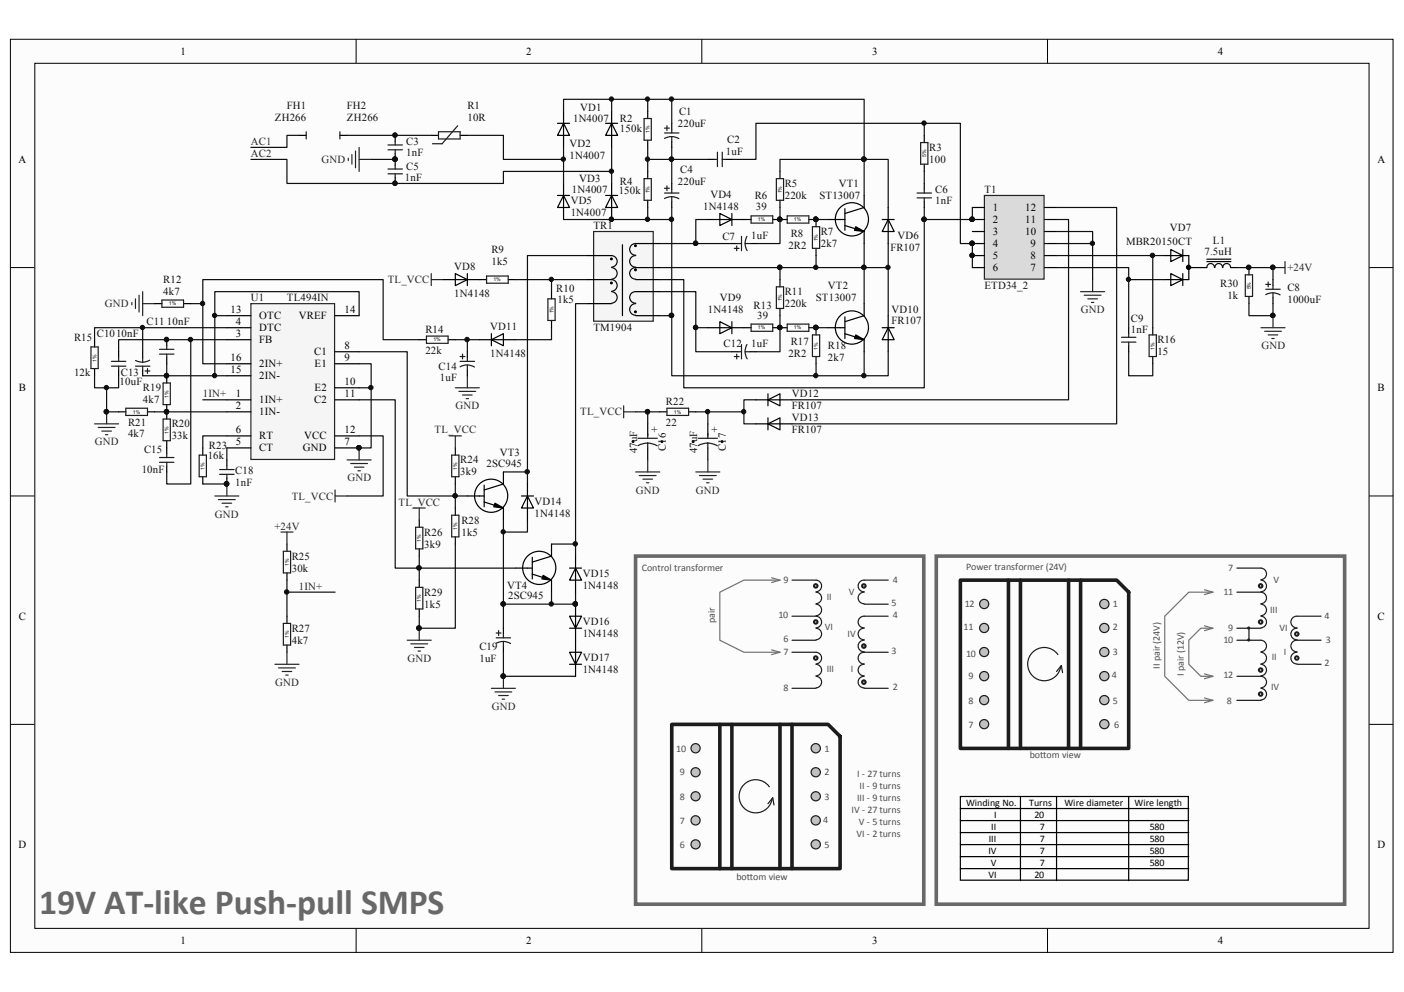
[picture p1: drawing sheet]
<svg xmlns="http://www.w3.org/2000/svg" width="297mm" height="210mm" viewBox="0 0 297 210" stroke-linecap="round" stroke-linejoin="round" font-family="sans-serif">
<path d="M2.3 8.4h292.4v193.1h-292.4z" fill="#fcfcfc"/>
<path d="M2.2 8.3h292.5v193.2h-292.5z" fill="none" stroke="#000" stroke-width=".21"/>
<path d="M7.5 13.5h282.1v182.9h-282.1z" fill="#fcfcfc"/>
<g fill="none" stroke="#000" stroke-width=".21">
<path d="M7.4 13.4h282.2v183h-282.2zM75.3 8.3v5.1M148.5 8.3v5.1M221.6 8.3v5.1M2.2 56.6h5.1M289.7 56.6h5.1M2.2 104.9h5.1M289.7 104.9h5.1M2.2 153.3h5.1M289.7 153.3h5.1M75.3 196.5v5.1M148.5 196.5v5.1"/>
<path d="M221.6 196.5v5.1"/>
</g>
<g fill="none" stroke="#000" stroke-width=".25">
<path d="M165 36.3v1.5M101.4 59.2h1.5M107.5 59.2h1.6M157.4 46.4h1.5M163.5 46.4h3M165 42.4v1.5M165 59.2v1.5M171.1 46.4h1.6v1.6M172.7 52.5v1.6M175.2 46.4h3.6M178.8 47.7l4 1.3v2.5M178.8 44.2v4.5"/>
<path d="M182.8 41.4v2.5l-4 1.3M157.4 69.3h1.5M163.5 69.3h3M165 65.3v1.5M171.1 69.3h1.6v1.6M172.7 75.4v1.6M175.2 69.3h3.6M178.8 70.6l4 1.3v2.5M178.8 67v4.6M182.8 64.2v2.6l-4 1.3M106.5 99.9v2.5l-4.1 1.3M139.6 87.1h1.5"/>
<path d="M145.7 87.1h1.5M149.8 89.7v2.5M149.8 94.8v2.5M98.9 104.9h3.5M102.4 106.2l4.1 1.3v2.5M102.4 102.7v4.5M112.6 117.9v4.6M116.7 115.1v2.6l-4.1 1.2M109.1 120.2h3.5M112.6 121.5l4.1 1.3v2.5"/>
<circle cx="180.2" cy="46.4" r="3.5"/>
<circle cx="180.2" cy="69.3" r="3.5"/>
<circle cx="103.9" cy="104.9" r="3.5"/>
<circle cx="114.1" cy="120.2" r="3.5"/>
</g>
<path d="M181 48l1.8 1-2-.3zM181 70.9l1.8 1-2-.3zM104.7 106.5l1.8 1-2-.3zM114.9 121.7l1.8 1.1-2.1-.3z" fill="#000" stroke="#000" stroke-width=".25"/>
<g fill="#0e0e0e" stroke="#0e0e0e" stroke-width=".21">
<circle cx="172.6" cy="69.3" r=".46"/>
<circle cx="172.6" cy="46.4" r=".47"/>
<circle cx="182.8" cy="79.5" r=".47"/>
<circle cx="165" cy="46.4" r=".46"/>
<circle cx="165" cy="69.3" r=".46"/>
<circle cx="182.8" cy="33.7" r=".46"/>
<circle cx="172.6" cy="56.6" r=".46"/>
<circle cx="187.9" cy="56.6" r=".46"/>
<circle cx="182.8" cy="56.6" r=".46"/>
<circle cx="172.6" cy="79.5" r=".47"/>
<circle cx="147.2" cy="69.3" r=".46"/>
<circle cx="165" cy="56.6" r=".46"/>
<circle cx="147.2" cy="51.5" r=".46"/>
<circle cx="116.6" cy="127.8" r=".46"/>
<circle cx="121.7" cy="115.1" r=".47"/>
<circle cx="106.5" cy="112.5" r=".46"/>
<circle cx="106.5" cy="127.8" r=".46"/>
<circle cx="106.4" cy="143.1" r=".46"/>
<circle cx="111.5" cy="99.8" r=".47"/>
<circle cx="152.8" cy="93.4" r=".2"/>
<circle cx="146.7" cy="93.5" r=".2"/>
<circle cx="22.5" cy="87.1" r=".46"/>
<circle cx="98.8" cy="71.8" r=".47"/>
</g>
<g fill="none" stroke="#1c1c1c" stroke-width=".25">
<path d="M164.3 37.8h1.5v4.6h-1.5zM102.9 58.4h4.6v1.5h-4.6zM158.9 45.7h4.6v1.5h-4.6zM166.5 45.7h4.6v1.5h-4.6zM171.9 48h1.5v4.5h-1.5zM158.9 68.6h4.6v1.5h-4.6zM164.3 60.7h1.5v4.6h-1.5zM166.5 68.6h4.6v1.5h-4.6zM171.9 70.9h1.5v4.5h-1.5zM141.1 86.4h4.6v1.5h-4.6zM147.7 92.7h4.1M149.8 91.7v1"/>
<path d="M149.8 93.8v1M149.8 93.8l1.2 .2 .8 .3M149.8 93.8h-.9l-1.2 .5"/>
</g>
<g fill="none" stroke="#0e0e0e" stroke-width=".25">
<path d="M165 36.3v-2.6h17.8v7.7M109.1 59.2h15.2M124.3 54.1h-12.7v48.3M139.6 56.6h25.4M139.6 51.5h7.6M165 43.9v7.6h-5.1M172.7 46.4h2.5M172.7 54.1v2.5M182.8 51.5v12.7M182.8 56.6h5.1M187.9 51.5v15.3M96.3 71.9h5.1"/>
<path d="M98.9 71.9v2.5M116.7 69.3v2.6h-7.6M139.6 61.7h7.6v7.6M165 66.8v7.6h-5.1M172.7 69.3h2.5M172.7 77v2.5M182.8 74.4v5.1M76 84.6h7.6v35.6h25.5M106.5 99.9h5.1M111.6 110v2.6h-5.1M116.7 115.1h5.1M106.5 127.8v5.1"/>
<path d="M116.7 125.3v2.5"/>
</g>
<g fill="none" stroke="#262626" stroke-width=".25">
<path d="M91.2 57.9v2.5M91.2 59.2h2.6M98.9 79.5v2.6M20 89.7h5.1M20.8 90.4h3.5M21.5 91.2h2.1M22.3 92h.5M22.6 87.1v2.6M96.3 82.1h5.1M97.1 82.8h3.6M97.9 83.6h2M98.6 84.3h.5"/>
<path d="M131.9 85.9v2.5M131.9 87.1h2.6M70.9 103.7v2.5M70.9 104.9h2.5M60.7 138v2.6M58.2 140.6h5.1M58.9 141.3h3.6M59.7 142.1h2M60.5 142.8h.5M104 145.6h5.1M104.7 146.4h3.6M105.5 147.2h2"/>
<path d="M106.3 147.9h.5M106.5 143.1v2.5"/>
</g>
<path d="M125.6 49h12.6v19h-12.6z" fill-rule="evenodd" fill="#f5f5f5" stroke="#262626" stroke-width=".25"/>
<g fill="none" stroke="#000" stroke-width=".25">
<path d="M91.2 28.6h1.6M97.3 28.6h1.6M149.8 33.7h1.2M153.6 33.7h1.2M124.3 54.1h5.1M124.3 59.2h5.1M131.7 51.8v15M134.5 59.2h5.1M134.5 56.6h5.1M134.5 51.5h5.1M124.3 64.2h5.1M134.5 66.8h5.1"/>
<path d="M134.5 61.7h5.1"/>
</g>
<path d="M129.4 54.1a1.22 1.22 0 0 1 1.2 1.2 1.22 1.22 0 0 1-1.2 1.2M129.4 56.6a1.22 1.22 0 0 1 1.2 1.2 1.22 1.22 0 0 1-1.2 1.3M129.4 59.2a1.23 1.23 0 0 1 1.2 1.2 1.23 1.23 0 0 1-1.2 1.2M134.5 51.5a1.23 1.23 0 0 0-1.3 1.3 1.23 1.23 0 0 0 1.3 1.2M134.5 54.1a1.22 1.22 0 0 0-1.3 1.2 1.22 1.22 0 0 0 1.3 1.2M134.5 56.6a1.22 1.22 0 0 0-1.3 1.2 1.22 1.22 0 0 0 1.3 1.3M129.4 61.7a1.22 1.22 0 0 1 1.2 1.2 1.22 1.22 0 0 1-1.2 1.2M134.5 61.7a1.22 1.22 0 0 0-1.3 1.2 1.22 1.22 0 0 0 1.3 1.2M134.5 64.2a1.22 1.22 0 0 0-1.3 1.3 1.22 1.22 0 0 0 1.3 1.2" fill="none" stroke="#0a0a0a" stroke-width=".25"/>
<g fill="#000" stroke="#000" stroke-width=".21">
<circle cx="129.4" cy="54.8" r=".2"/>
<circle cx="129.4" cy="59.9" r=".2"/>
<circle cx="134.4" cy="57.1" r=".21"/>
<circle cx="134.4" cy="52" r=".2"/>
<circle cx="134.4" cy="66" r=".2"/>
</g>
<path d="M147.2 99.9h5.1M149.8 97.3v2.6M148 100.6h3.5M148.7 101.4h2.1M149.5 102.1h.5" fill="none" stroke="#262626" stroke-width=".25"/>
<path d="M92.8 27.9h4.5v1.5h-4.5zM96.8 26.6l-3.3 3.8h-2M151 33.7h.8M151.8 32.2v3.1M152.8 33.7h.8M152.8 32.2v3.1" fill="none" stroke="#1c1c1c" stroke-width=".25"/>
<path d="M142.1 31.2v7.6M154.8 33.7h5.1v-7.6h43.3v25.4h2.5M182.8 33.7h5.1v10.2" fill="none" stroke="#0e0e0e" stroke-width=".25"/>
<g fill="#0e0e0e" stroke="#0e0e0e" stroke-width=".21">
<circle cx="205.7" cy="51.5" r=".47"/>
<circle cx="182.8" cy="33.7" r=".46"/>
</g>
<path d="M208.3 41.4h12.6v17.7h-12.6z" fill-rule="evenodd" fill="#dadada" stroke="#262626" stroke-width=".25"/>
<g fill="none" stroke="#000" stroke-width=".25">
<path d="M119.2 38.8v2.6M119.2 43.9v2.5M205.7 51.5h2.6M205.7 43.9h2.6M205.7 54.1h2.6M205.7 49h2.6M205.7 46.4h2.6M205.7 56.6h2.6M221 51.5h2.5M221 43.9h2.5M221 54.1h2.5M221 49h2.5"/>
<path d="M221 46.4h2.5M221 56.6h2.5M20 71.9v1.5M20 78v1.5M35.3 79.5v1.5M25.1 87.1h1.5M31.2 87.1h1.5M35.3 85.6v1.5M96.3 94.8v1.5M88.7 110v1.6M88.7 116.1v1.6M96.3 100.9v1.5"/>
<path d="M60.7 130.4v1.5M60.7 136.5v1.5"/>
</g>
<g fill="#0e0e0e" stroke="#0e0e0e" stroke-width=".21">
<circle cx="205.7" cy="51.5" r=".47"/>
<circle cx="205.7" cy="54" r=".47"/>
<circle cx="205.7" cy="46.4" r=".47"/>
<circle cx="96.3" cy="104.9" r=".46"/>
<circle cx="88.6" cy="120.2" r=".47"/>
<circle cx="35.2" cy="79.5" r=".46"/>
<circle cx="35.2" cy="87.1" r=".46"/>
</g>
<path d="M19.2 73.4h1.6v4.6h-1.6zM26.6 86.4h4.6v1.5h-4.6zM34.5 81h1.5v4.6h-1.5zM95.6 96.3h1.5v4.6h-1.5zM87.9 111.6h1.6v4.5h-1.6zM59.9 131.9h1.6v4.6h-1.6z" fill="none" stroke="#1c1c1c" stroke-width=".25"/>
<path d="M95.1 92.2h2.5M96.3 92.2v2.6M59.4 112.6h2.6M60.7 112.6v2.5M87.4 107.5h2.6M88.7 107.5v2.5" fill="none" stroke="#262626" stroke-width=".25"/>
<path d="M88.7 117.7v2.5M96.3 102.4v2.5" fill="none" stroke="#0e0e0e" stroke-width=".25"/>
<path d="M119.2 41.4l1.3 2.5h-2.5z" fill="#fefefe" stroke="#000" stroke-width=".25"/>
<path d="M129.4 38.8v2.6M118 41.4h2.5M119.2 41.4v2.5M129.4 43.9v2.5" fill="none" stroke="#000" stroke-width=".25"/>
<circle cx="129.3" cy="46.4" r=".46" fill="#0e0e0e" stroke="#0e0e0e" stroke-width=".21"/>
<path d="M129.4 41.4l1.3 2.5h-2.6z" fill="#fefefe" stroke="#000" stroke-width=".25"/>
<path d="M129.4 23.6v2.5M129.4 28.6v2.6M128.1 41.4h2.6M129.4 41.4v2.5" fill="none" stroke="#000" stroke-width=".25"/>
<circle cx="129.3" cy="46.4" r=".46" fill="#0e0e0e" stroke="#0e0e0e" stroke-width=".21"/>
<path d="M129.4 26.1l1.3 2.5h-2.6z" fill="#fefefe" stroke="#000" stroke-width=".25"/>
<path d="M119.2 23.6v2.5M119.2 28.6v2.6M128.1 26.1h2.6M129.4 26.1v2.5" fill="none" stroke="#000" stroke-width=".25"/>
<path d="M119.2 26.1l1.3 2.5h-2.5z" fill="#fefefe" stroke="#000" stroke-width=".25"/>
<g fill="none" stroke="#000" stroke-width=".25">
<path d="M63.3 28.6h1.5M71.9 28.6h1.5M118 26.1h2.5M119.2 26.1v2.5M137 23.6v1.5M137 29.7v1.5M137 36.3v1.5M142.1 26.1v1.3M142.1 29.9v1.3M142.1 38.8v1.3M137 42.4v1.5M142.1 42.6v1.3"/>
<path d="M187.9 43.9v2.5M187.9 49v2.5M137 89.7v2.5M137 94.8v2.5"/>
</g>
<g fill="none" stroke="#1c1c1c" stroke-width=".25">
<path d="M64.8 27.9v1.5M71.9 27.9v1.5M136.3 25.1h1.5v4.6h-1.5zM136.3 37.8h1.5v4.6h-1.5zM140.6 29.3a2.99 2.99 0 0 1 3 0M140.6 28.1h3M140.6 27.1h1M140.6 39.8h1M141.1 26.6v1M141.1 39.3v1M142.1 27.4v.7M142.1 28.9v1"/>
<path d="M140.6 42a2.99 2.99 0 0 1 3 .1M140.6 40.8h3M142.1 40.1v.7M142.1 41.6v1M135 92.7h4.1M137 91.7v1M137 93.8v1M137 93.8l1.3 .2 .7 .3M137 93.8h-.8l-1.2 .5"/>
</g>
<g fill="none" stroke="#0e0e0e" stroke-width=".25">
<path d="M63.3 28.6h-2.6v2.6h-7.6M98.9 28.6h7.6v5.1h12.7M119.2 31.2v7.6M129.4 21v2.6M129.4 31.2v7.6M137 33.7h5.1M137 21v2.6M137 31.2v5.1M119.2 46.4h22.9M223.5 46.4h2.6v38.2h-58.5M223.5 43.9h12.7v45.8h-68.6M147.2 87.1h10.2"/>
<path d="M149.8 87.1v2.6M159.9 84.6h-2.5v5.1h2.5"/>
</g>
<g fill="#0e0e0e" stroke="#0e0e0e" stroke-width=".21">
<circle cx="142.1" cy="33.7" r=".47"/>
<circle cx="137" cy="33.7" r=".46"/>
<circle cx="142.1" cy="46.4" r=".47"/>
<circle cx="137" cy="21" r=".46"/>
<circle cx="129.4" cy="21" r=".46"/>
<circle cx="157.3" cy="87.1" r=".46"/>
<circle cx="149.7" cy="87.1" r=".46"/>
<circle cx="140" cy="93.5" r=".2"/>
<circle cx="133.9" cy="93.5" r=".2"/>
<circle cx="119.2" cy="33.7" r=".46"/>
</g>
<path d="M231.2 59.2v2.5M228.6 61.7h5.1M229.4 62.5h3.5M230.1 63.2h2.1M230.9 64h.5M134.5 99.9h5.1M137 97.3v2.6M135.2 100.6h3.6M136 101.4h2M136.8 102.1h.5" fill="none" stroke="#262626" stroke-width=".25"/>
<path d="M187.9 46.4l1.3 2.6h-2.6z" fill="#fefefe" stroke="#000" stroke-width=".25"/>
<path d="M186.6 46.4h2.6M187.9 46.4v2.6M187.9 66.8v2.5M187.9 71.9v2.5" fill="none" stroke="#000" stroke-width=".25"/>
<path d="M187.9 69.3l1.3 2.6h-2.6z" fill="#fefefe" stroke="#000" stroke-width=".25"/>
<g fill="none" stroke="#000" stroke-width=".25">
<path d="M195.5 28.6v1.6M195.5 34.7v1.6M154.8 51.5h1.3M158.7 51.5h1.2M254.1 56.6h1.2M255.3 55.3h5.1M255.3 54.8h5.1M260.4 56.6h1.3M269.3 59.2v1.2M30.2 74.4v1.3M30.2 78.2v1.3M98.9 74.4v1.3"/>
<path d="M98.9 78.2v1.3M154.8 74.4h1.3M158.7 74.4h1.2M186.6 69.3h2.6M187.9 69.3v2.6M243.9 69.3v1.6M243.9 75.4v1.6M269.3 63v1.2M106.5 132.9v1.3M106.5 136.7v1.3"/>
</g>
<g fill="none" stroke="#0e0e0e" stroke-width=".25">
<path d="M53.1 33.7h7.6v5.1h45.8v-2.5h22.9M73.4 28.6h17.8M78.5 33.7h5.1M119.2 23.6v-2.6h63.6v12.7M142.1 33.7h7.7M142.1 21v5.1M195.5 26.1v2.5M137 43.9v2.5M142.1 43.9v22.9M195.5 43.9v2.5M223.5 49h7.7v10.2M223.5 51.5h7.7"/>
<path d="M223.5 54.1h22.9M243.9 54.1v15.2M238.8 74.4v5.1h5.1v-2.5M60.7 125.3h10.2M60.7 122.8v7.6"/>
</g>
<g fill="#0e0e0e" stroke="#0e0e0e" stroke-width=".21">
<circle cx="129.4" cy="36.2" r=".46"/>
<circle cx="83.6" cy="33.7" r=".46"/>
<circle cx="60.6" cy="125.3" r=".47"/>
<circle cx="231.1" cy="51.5" r=".46"/>
<circle cx="142.1" cy="21" r=".47"/>
<circle cx="182.8" cy="33.7" r=".46"/>
<circle cx="142.1" cy="66.7" r=".47"/>
<circle cx="137" cy="46.4" r=".46"/>
<circle cx="142.1" cy="33.7" r=".47"/>
<circle cx="195.5" cy="26" r=".46"/>
<circle cx="195.5" cy="46.4" r=".46"/>
<circle cx="269.3" cy="66.7" r=".46"/>
<circle cx="269.3" cy="56.6" r=".46"/>
<circle cx="243.8" cy="54" r=".47"/>
</g>
<path d="M73.7 33.5v.5M74.4 32.7v2M75.2 31.9v3.6M76 31.2v5.1M76 33.7h2.5M269.3 56.6h2.6M271.9 55.3v2.6M266.8 69.3h5.1M267.5 70.1h3.6M268.3 70.9h2M269.1 71.6h.5M269.3 66.8v2.5" fill="none" stroke="#262626" stroke-width=".25"/>
<g fill="none" stroke="#1c1c1c" stroke-width=".25">
<path d="M194.8 30.2h1.5v4.5h-1.5zM155.3 52.5h1.1M155.9 52v1.1M156.1 51.5h.8M156.9 50v3.1M157.6 51.5h1.1M158 50a3 3 0 0 0 .1 3M268.3 59.7v1M28.7 77.5h3M30.2 75.7v1M30.2 77.5v.7M30.7 78.5h1"/>
<path d="M31.2 78v1M31.7 76.2a3 3 0 0 1-3 .1M97.3 77.6a2.99 2.99 0 0 1 3.1 .1M97.3 75.4h1.1M97.3 76.5h3.1M97.9 74.9v1M98.9 75.7v.8M98.9 77.2v1M155.3 75.4h1.1M155.9 74.9v1M156.1 74.4h.8M156.9 72.9v3"/>
<path d="M157.6 74.4h1.1M158 72.9a2.99 2.99 0 0 0 .1 3M243.1 70.9h1.5v4.5h-1.5zM267.8 62.3a3 3 0 0 1 3 .1M267.8 61.2h3M267.8 60.2h1M269.3 60.4v.8M269.3 62v1M105 136.1a3 3 0 0 1 3 .1M105 135h3M105 133.9h1M105.5 133.4v1.1"/>
<path d="M106.5 134.2v.8M106.5 135.7v1"/>
</g>
<path d="M256.9 56.6a.8 .8 0 0 0-.8-.8 .8 .8 0 0 0-.8 .8M258.6 56.6a.8 .8 0 0 0-.8-.8 .8 .8 0 0 0-.8 .8M260.3 56.6a.81 .81 0 0 0-.8-.8 .81 .81 0 0 0-.8 .8" fill="none" stroke="#0a0a0a" stroke-width=".25"/>
<path d="M53.1 64.2h17.7v33h-17.7z" fill-rule="evenodd" fill="#f5f5f5" stroke="#262626" stroke-width=".25"/>
<g fill="none" stroke="#000" stroke-width=".25">
<path d="M83.6 28.6v1.3M83.6 32.5v2.5M83.6 37.5v1.3M195.5 38.8v1.3M195.5 42.6v1.3M48 66.8h5.1M48 69.3h5.1M48 71.9h5.1M48 77h5.1M48 79.5h5.1M70.9 66.8h5.1M70.9 77h5.1"/>
<path d="M70.9 74.4h5.1M238.8 69.3v1.3M238.8 73.2v1.2M48 84.6h5.1M48 87.1h5.1M48 92.2h5.1M48 94.8h5.1M70.9 84.6h5.1M70.9 92.2h5.1M70.9 94.8h5.1M70.9 82.1h5.1M159.9 89.7h2.6"/>
<path d="M165 89.7h2.6"/>
</g>
<g fill="#0e0e0e" stroke="#0e0e0e" stroke-width=".21">
<circle cx="75.9" cy="94.7" r=".46"/>
<circle cx="45.4" cy="66.7" r=".46"/>
<circle cx="47.9" cy="102.4" r=".47"/>
<circle cx="106.4" cy="143.1" r=".46"/>
<circle cx="30.1" cy="69.3" r=".46"/>
<circle cx="40.3" cy="71.8" r=".47"/>
<circle cx="42.8" cy="64.2" r=".46"/>
<circle cx="83.6" cy="33.7" r=".46"/>
<circle cx="83.6" cy="28.6" r=".46"/>
<circle cx="83.6" cy="38.8" r=".46"/>
</g>
<g fill="none" stroke="#0e0e0e" stroke-width=".25">
<path d="M195.5 36.3v2.5M20 79.5v2.6h5.1v-2.6M30.2 79.5h17.8M30.2 69.3v5.1M40.4 71.9v30.5h-5.1v-2.5M40.4 64.2h2.5M45.5 66.8h2.5M48 69.3h-28v2.6M48 71.9h-22.9v2.5M76 74.4h10.2v30.5h12.7M88.7 71.9h-7.6v-12.7h-38.2v17.8h5.1M32.7 87.1h15.3"/>
<path d="M42.9 84.6h5.1M48 92.2h-5.1v2.6M42.9 102.4h5.1M106.5 138v5.1h15.3"/>
</g>
<g fill="none" stroke="#262626" stroke-width=".25">
<path d="M27.9 64v.5M28.7 63.2v2.1M29.4 62.5v3.5M30.2 61.7v5.1M30.2 64.2h2.5M73.4 97.3h5.1M74.2 98.1h3.6M75 98.8h2M75.7 99.6h.5M76 94.8v2.5M45.5 104.9h5M46.2 105.7h3.6"/>
<path d="M47 106.5h2M47.7 107.2h.5M48 102.4v2.5"/>
</g>
<g fill="none" stroke="#1c1c1c" stroke-width=".25">
<path d="M82.1 31.7h3M82.1 30.7h3M82.1 36.8h3M82.1 35.8h3M83.6 29.9v.8M83.6 31.7v.8M83.6 35v.8M83.6 36.8v.7M194 41.9h3.1M194 40.8h3.1M195.5 40.1v.7M195.5 41.9v.7"/>
<path d="M237.3 72.4h3M237.3 71.4h3M238.8 70.6v.8M238.8 72.4v.8"/>
</g>
<path d="M162.5 89.7l2.5-1.3v2.6z" fill="#fefefe" stroke="#000" stroke-width=".25"/>
<path d="M159.9 84.6h2.6M162.5 88.4v2.6M162.5 89.7h2.5M165 84.6h2.6" fill="none" stroke="#000" stroke-width=".25"/>
<path d="M162.5 84.6l2.5-1.3v2.6z" fill="#fefefe" stroke="#000" stroke-width=".25"/>
<g fill="none" stroke="#000" stroke-width=".25">
<path d="M93.8 59.2h2.5M98.9 59.2h2.5M25.1 74.4v1.3M25.1 78.2v1.3M35.3 71.9v1.3M35.3 75.7v1.3M35.3 94.8v1.2M35.3 98.6v1.3M48 97.3v1.3M162.5 83.3v2.6M162.5 84.6h2.5M48 101.1v1.3"/>
<path d="M96.3 107.5v1.5M96.3 113.6v1.5M88.7 122.8v1.5M88.7 128.9v1.5"/>
</g>
<g fill="none" stroke="#1c1c1c" stroke-width=".25">
<path d="M23.6 77.5h3M23.6 76.5h3M25.1 75.7v.8M25.1 77.5v.7M33.7 74.9h3.1M33.7 73.9h3.1M35.3 73.2v.7M35.3 74.9v.8M33.7 97.8h3.1M33.7 96.8h3.1M35.3 96v.8M35.3 97.8v.8"/>
<path d="M46.5 99.4h3M48 98.6v.8M46.5 100.4h3M48 100.4v.7M95.6 109h1.5v4.6h-1.5zM87.9 124.3h1.6v4.6h-1.6z"/>
</g>
<g fill="#0e0e0e" stroke="#0e0e0e" stroke-width=".21">
<circle cx="47.9" cy="102.4" r=".47"/>
<circle cx="35.2" cy="71.8" r=".46"/>
<circle cx="147.2" cy="69.3" r=".46"/>
<circle cx="106.5" cy="127.8" r=".46"/>
<circle cx="147.2" cy="51.5" r=".46"/>
<circle cx="165" cy="56.6" r=".46"/>
<circle cx="182.8" cy="56.6" r=".46"/>
<circle cx="142.1" cy="66.7" r=".47"/>
<circle cx="137" cy="87.1" r=".46"/>
<circle cx="195.5" cy="46.4" r=".46"/>
<circle cx="205.7" cy="46.4" r=".47"/>
<circle cx="45.4" cy="79.5" r=".46"/>
<circle cx="78.5" cy="82" r=".47"/>
<circle cx="35.2" cy="79.5" r=".46"/>
<circle cx="88.6" cy="132.9" r=".47"/>
</g>
<g fill="none" stroke="#0e0e0e" stroke-width=".25">
<path d="M149.8 46.4h-2.6v5.1h7.6M182.8 56.6h-17.8v2.6M195.5 46.4v35.7h-50.8v-22.9h-5.1M205.7 43.9v2.5M35.3 77v2.5M76 66.8v-5.1h-30.5v17.8M139.6 66.8h2.5v12.7h45.8v-5.1M149.8 69.3h-2.6v5.1h7.6M48 94.8v2.5M76 92.2h5.1v12.7h-7.7M76 82.1h2.5M137 87.1h2.6"/>
<path d="M106.5 110v17.8"/>
</g>
<path d="M86.2 135.5h5M86.9 136.2h3.6M87.7 137h2M88.4 137.8h.6M88.7 132.9v2.6" fill="none" stroke="#262626" stroke-width=".25"/>
<path d="M96.3 57.9l2.6 1.3-2.6 1.2z" fill="#fefefe" stroke="#000" stroke-width=".25"/>
<path d="M96.3 59.2h2.6M98.9 57.9v2.5M149.8 46.4h2.5M154.8 46.4h2.6" fill="none" stroke="#000" stroke-width=".25"/>
<path d="M152.3 45.2l2.5 1.2-2.5 1.3z" fill="#fefefe" stroke="#000" stroke-width=".25"/>
<path d="M152.3 46.4h2.5M154.8 45.2v2.5M149.8 69.3h2.5M154.8 69.3h2.6" fill="none" stroke="#000" stroke-width=".25"/>
<path d="M152.3 68.1l2.5 1.2-2.5 1.3z" fill="#fefefe" stroke="#000" stroke-width=".25"/>
<g fill="none" stroke="#000" stroke-width=".25">
<path d="M246.4 54.1h5.1v5.1h-5.1M247.7 57.9l2.5 1.3-2.5 1.2zM247.7 52.8l2.5 1.3-2.5 1.2zM250.2 52.8v2.5M250.2 57.9v2.5M251.5 56.6h2.6M264.2 56.6v1.5M32.7 64.2h1.6M38.8 64.2h1.6M88.7 71.9h1.5M94.8 71.9h1.5M116.7 61.7v1.5"/>
<path d="M116.7 67.8v1.5M152.3 69.3h2.5M154.8 68.1v2.5M264.2 62.7v1.5M35.3 87.1v1.6M35.3 93.2v1.6M42.9 94.8v1.5M42.9 100.9v1.5"/>
</g>
<g fill="#0e0e0e" stroke="#0e0e0e" stroke-width=".21">
<circle cx="264.2" cy="56.6" r=".47"/>
<circle cx="35.2" cy="87.1" r=".46"/>
<circle cx="22.5" cy="82" r=".46"/>
<circle cx="22.5" cy="87.1" r=".46"/>
<circle cx="137" cy="87.1" r=".46"/>
<circle cx="238.7" cy="59.1" r=".46"/>
</g>
<g fill="none" stroke="#1c1c1c" stroke-width=".25">
<path d="M263.5 58.1h1.5v4.6h-1.5zM34.3 63.5h4.5v1.5h-4.5zM90.2 71.1h4.6v1.5h-4.6zM115.9 63.2h1.5v4.6h-1.5zM34.5 88.7h1.5v4.5h-1.5zM42.1 96.3h1.6v4.6h-1.6zM167.6 122.8h5.1a1.23 1.23 0 0 1 1.1 1.2 1.23 1.23 0 0 1-1.2 1.2M167.6 130.4h5.1a1.23 1.23 0 0 1 1.1 1.2 1.23 1.23 0 0 1-1.2 1.3M167.6 138h5.1a1.23 1.23 0 0 1 1.1 1.3 1.23 1.23 0 0 1-1.2 1.2M167.6 135.5h5.1M172.7 125.3a1.22 1.22 0 0 1 1.1 1.2 1.22 1.22 0 0 1-1.2 1.2M172.7 127.8a1.22 1.22 0 0 1 1.1 1.3 1.22 1.22 0 0 1-1.2 1.2"/>
<path d="M172.7 132.9a1.22 1.22 0 0 1 1.1 1.3 1.22 1.22 0 0 1-1.2 1.2M182.8 125.3a1.22 1.22 0 0 0-1.2 1.2 1.22 1.22 0 0 0 1.2 1.2M182.8 132.9a1.22 1.22 0 0 0-1.2 1.2 1.22 1.22 0 0 0 1.2 1.3M182.8 135.5a1.22 1.22 0 0 0-1.2 1.2 1.22 1.22 0 0 0 1.2 1.2M182.8 127.8h5.1M187.9 122.8h-5.1a1.23 1.23 0 0 0-1.2 1.2 1.23 1.23 0 0 0 1.2 1.2M187.9 138h-5.1a1.23 1.23 0 0 0-1.2 1.2 1.23 1.23 0 0 0 1.2 1.3M187.9 130.4h-5.1a1.23 1.23 0 0 0-1.2 1.2 1.23 1.23 0 0 0 1.2 1.3M167.6 145.6h5.1M172.7 140.6a1.22 1.22 0 0 1 1.1 1.2 1.22 1.22 0 0 1-1.2 1.2M172.7 143.1a1.22 1.22 0 0 1 1.1 1.2 1.22 1.22 0 0 1-1.2 1.2M182.8 140.6a1.22 1.22 0 0 0-1.2 1.2 1.22 1.22 0 0 0 1.2 1.2"/>
<path d="M182.8 143.1a1.22 1.22 0 0 0-1.2 1.2 1.22 1.22 0 0 0 1.2 1.2M182.8 145.6h5.1"/>
</g>
<path d="M223.5 56.6h15.3v12.7M238.8 59.2h7.6M22.6 82.1v5h2.5M134.5 87.1h2.5v2.6" fill="none" stroke="#0e0e0e" stroke-width=".25"/>
<circle cx="251.5" cy="56.6" r=".46" fill="#000" stroke="#000" stroke-width=".21"/>
<path d="M134.5 117.7h60.9v73.6h-60.9zM198.1 117.7h86.4v73.6h-86.4z" fill="none" stroke="#686868" stroke-width=".76"/>
<g fill="none" stroke="#1c1c1c" stroke-width=".76">
<circle cx="172.6" cy="139.2" r=".21"/>
<circle cx="172.6" cy="131.6" r=".21"/>
<circle cx="172.6" cy="124" r=".21"/>
<circle cx="182.8" cy="136.7" r=".21"/>
<circle cx="182.8" cy="124" r=".21"/>
<circle cx="182.8" cy="144.3" r=".21"/>
</g>
<path d="M165 122.8h-7.6l-5.1 2.5v10.2l5.1 2.5h7.6" fill="none" stroke="#717171" stroke-width=".25"/>
<g fill="#c0c0c0" stroke="#1c1c1c" stroke-width=".25">
<circle cx="147.2" cy="158.3" r=".97"/>
<circle cx="147.2" cy="163.4" r=".97"/>
<circle cx="147.2" cy="168.5" r=".97"/>
<circle cx="147.2" cy="173.6" r=".97"/>
<circle cx="147.2" cy="178.7" r=".97"/>
<circle cx="172.6" cy="158.3" r=".98"/>
<circle cx="172.6" cy="163.4" r=".97"/>
<circle cx="172.6" cy="168.5" r=".97"/>
<circle cx="172.6" cy="173.6" r=".98"/>
<circle cx="172.6" cy="178.7" r=".97"/>
</g>
<g fill="none" stroke="#1c1c1c" stroke-width=".76">
<path d="M142.1 153.3h33.1l2.5 2.5v28h-35.6zM152.3 153.3v30.5M154.8 153.3v30.5M165 153.3v30.5M167.6 153.3v30.5"/>
<circle cx="266.7" cy="131.6" r=".21"/>
<circle cx="266.7" cy="124" r=".21"/>
<circle cx="274.4" cy="139.2" r=".2"/>
<circle cx="274.4" cy="134.1" r=".2"/>
<circle cx="266.7" cy="146.9" r=".21"/>
<circle cx="266.7" cy="141.8" r=".21"/>
</g>
<path d="M163.2 137.5l1.8 .5-1.8 .5M163.2 122.2l1.8 .6-1.8 .5M254.8 124.8l1.8 .5M254.8 132.4l1.8 .5M256.6 132.9h-2.5l-2.6 2.6v5.1l2.6 2.5h2.5M256.6 125.3h-5.1l-5.1 5.1v12.7l5.1 5.1h5.1M256.6 125.3l-1.8 .5M256.6 132.9l-1.8 .5M254.8 142.6l1.8 .5M254.8 147.7l1.8 .5M256.6 143.1l-1.8 .5M256.6 148.2l-1.8 .5" fill="none" stroke="#717171" stroke-width=".25"/>
<path d="M116.7 59.2v2.5M261.7 56.6h7.6v2.6M76 77h2.5v17.8h-2.5M124.3 64.2h-2.5v53.5M264.2 64.2v2.6h5.1v-2.6M96.3 115.1v17.8h-7.6v-2.5M96.3 104.9v2.6M88.7 120.2v2.6" fill="none" stroke="#0e0e0e" stroke-width=".25"/>
<g fill="#0e0e0e" stroke="#0e0e0e" stroke-width=".21">
<circle cx="96.3" cy="104.9" r=".46"/>
<circle cx="88.6" cy="132.9" r=".47"/>
<circle cx="88.6" cy="120.2" r=".47"/>
<circle cx="116.6" cy="59.1" r=".46"/>
<circle cx="75.9" cy="94.7" r=".46"/>
<circle cx="269.3" cy="56.6" r=".46"/>
<circle cx="269.3" cy="66.7" r=".46"/>
</g>
<g fill="none" stroke="#1c1c1c" stroke-width=".25">
<path d="M261.7 135.5h5.1a1.22 1.22 0 0 1 1.1 1.2 1.22 1.22 0 0 1-1.1 1.2M261.7 125.3h5.1a1.22 1.22 0 0 1 1.1 1.2 1.22 1.22 0 0 1-1.1 1.2M261.7 120.2h5.1a1.22 1.22 0 0 1 1.1 1.2 1.22 1.22 0 0 1-1.1 1.3M261.7 132.9h5.1M264.2 132.9v2.6M266.8 138a1.23 1.23 0 0 1 1.1 1.3 1.23 1.23 0 0 1-1.1 1.2M266.8 127.8a1.22 1.22 0 0 1 1.1 1.3 1.22 1.22 0 0 1-1.1 1.2M266.8 130.4a1.23 1.23 0 0 1 1.1 1.2 1.23 1.23 0 0 1-1.1 1.3M266.8 122.8a1.23 1.23 0 0 1 1.1 1.2 1.23 1.23 0 0 1-1.1 1.2M274.4 132.9a1.22 1.22 0 0 0-1.3 1.2 1.22 1.22 0 0 0 1.3 1.3M274.4 138a1.23 1.23 0 0 0-1.3 1.2 1.23 1.23 0 0 0 1.3 1.3M279.5 130.4h-5.1a1.23 1.23 0 0 0-1.3 1.2 1.23 1.23 0 0 0 1.3 1.3"/>
<path d="M279.5 135.5h-5.1a1.22 1.22 0 0 0-1.3 1.2 1.22 1.22 0 0 0 1.3 1.2M261.7 143.1h5.1a1.22 1.22 0 0 1 1.1 1.2 1.22 1.22 0 0 1-1.1 1.2M261.7 148.2h5.1M266.8 140.6a1.22 1.22 0 0 1 1.1 1.2 1.22 1.22 0 0 1-1.1 1.2M266.8 145.6a1.23 1.23 0 0 1 1.1 1.3 1.23 1.23 0 0 1-1.1 1.2M274.4 140.6h5.1"/>
<circle cx="264.2" cy="132.9" r=".21"/>
<circle cx="264.2" cy="135.4" r=".2"/>
</g>
<g fill="#c0c0c0" stroke="#1c1c1c" stroke-width=".25">
<circle cx="208.2" cy="127.8" r=".97"/>
<circle cx="208.2" cy="132.9" r=".97"/>
<circle cx="208.2" cy="138" r=".97"/>
<circle cx="208.2" cy="143.1" r=".97"/>
<circle cx="208.2" cy="148.1" r=".97"/>
<circle cx="208.2" cy="153.2" r=".97"/>
</g>
<path d="M203.2 122.8h33l2.6 2.5v33.1h-35.6zM213.4 122.8v35.6M215.9 122.8v35.6M226.1 122.8v35.6M228.6 122.8v35.6" fill="none" stroke="#1c1c1c" stroke-width=".76"/>
<path d="M223.8 138.5a3.5 3.5 0 0 0-5.6-.2 3.5 3.5 0 0 0 1.3 5.4 3.5 3.5 0 0 0 4.9-2.7M223.5 142.1l1-1.3 .3 1.5" fill="none" stroke="#1c1c1c" stroke-width=".25"/>
<path d="M203.2 168.5h48.2v17.7h-48.2zM203.2 171.1h48.3M215.9 168.5v17.8M223.5 168.5v17.8M238.8 168.5v17.8" fill="none" stroke="#000" stroke-width=".25"/>
<g fill="#c0c0c0" stroke="#1c1c1c" stroke-width=".25">
<circle cx="233.6" cy="127.8" r=".98"/>
<circle cx="233.6" cy="132.9" r=".98"/>
<circle cx="233.6" cy="138" r=".97"/>
<circle cx="233.6" cy="143.1" r=".98"/>
<circle cx="233.6" cy="148.1" r=".98"/>
<circle cx="233.6" cy="153.2" r=".97"/>
</g>
<path d="M101.4 71.9h2.6M106.5 71.9h2.6M203.2 173.6h48.3M203.2 176.2h48.3M203.2 178.7h48.3M203.2 181.3h48.3M203.2 183.8h48.3" fill="none" stroke="#000" stroke-width=".25"/>
<path d="M162.5 170.1l1-1.3 .2 1.5M162.8 166.5a3.5 3.5 0 0 0-5.6-.2 3.5 3.5 0 0 0 1.3 5.4 3.5 3.5 0 0 0 4.9-2.7" fill="none" stroke="#1c1c1c" stroke-width=".25"/>
<path d="M195.5 46.4h10.2" fill="none" stroke="#0e0e0e" stroke-width=".25"/>
<g fill="#0e0e0e" stroke="#0e0e0e" stroke-width=".21">
<circle cx="195.5" cy="46.4" r=".46"/>
<circle cx="205.7" cy="46.4" r=".47"/>
</g>
<path d="M104 71.9l2.5-1.3v2.6z" fill="#fefefe" stroke="#000" stroke-width=".25"/>
<path d="M104 70.6v2.6M104 71.9h2.5M121.8 127.8v2.6M121.8 132.9v2.6" fill="none" stroke="#000" stroke-width=".25"/>
<circle cx="121.7" cy="127.8" r=".47" fill="#0e0e0e" stroke="#0e0e0e" stroke-width=".21"/>
<path d="M120.5 130.4h2.5l-1.2 2.5z" fill="#fefefe" stroke="#000" stroke-width=".25"/>
<path d="M120.5 132.9h2.5M121.8 130.4v2.5M121.8 135.5v2.5M121.8 140.6v2.5" fill="none" stroke="#000" stroke-width=".25"/>
<circle cx="121.7" cy="127.8" r=".47" fill="#0e0e0e" stroke="#0e0e0e" stroke-width=".21"/>
<path d="M120.5 138h2.5l-1.2 2.6z" fill="#fefefe" stroke="#000" stroke-width=".25"/>
<path d="M111.6 102.4v2.5M111.6 107.5v2.5M121.8 138v2.6M120.5 140.6h2.5" fill="none" stroke="#000" stroke-width=".25"/>
<path d="M111.6 104.9l1.3 2.6h-2.6z" fill="#fefefe" stroke="#000" stroke-width=".25"/>
<path d="M110.3 104.9h2.6M111.6 104.9v2.6M121.8 117.7v2.5M121.8 122.8v2.5" fill="none" stroke="#000" stroke-width=".25"/>
<path d="M121.8 125.3v2.5h-15.3" fill="none" stroke="#0e0e0e" stroke-width=".25"/>
<g fill="#0e0e0e" stroke="#0e0e0e" stroke-width=".21">
<circle cx="106.5" cy="127.8" r=".46"/>
<circle cx="121.7" cy="127.8" r=".47"/>
</g>
<path d="M121.8 120.2l1.2 2.6h-2.5z" fill="#fefefe" stroke="#000" stroke-width=".25"/>
<path d="M60.7 115.1v1.5M60.7 121.2v1.6M120.5 120.2h2.5M121.8 120.2v2.6" fill="none" stroke="#000" stroke-width=".25"/>
<path d="M205.7 51.5v5.1" fill="none" stroke="#0e0e0e" stroke-width=".25"/>
<circle cx="205.7" cy="51.5" r=".47" fill="#0e0e0e" stroke="#0e0e0e" stroke-width=".21"/>
<path d="M59.9 116.6h1.6v4.6h-1.6z" fill="none" stroke="#1c1c1c" stroke-width=".25"/>
<text font-size="7.5" fill="#686868" x="8.3" y="193.5">19V AT-like Push-pull SMPS</text>
<g font-size="2.3">
<text x="38.2" y="11.6">1</text>
<text x="111.3" y="11.6">2</text>
<text x="184.5" y="11.6">3</text>
<text x="257.6" y="11.6">4</text>
<text x="3.9" y="34.5">A</text>
<text x="291.4" y="34.5">A</text>
<text x="210.1" y="44.7">1</text>
<text x="210.1" y="47.3">2</text>
<text x="216.9" y="47.3">11</text>
<text x="216.9" y="44.7">12</text>
<text x="210.1" y="52.3">4</text>
<text x="210.1" y="49.8">3</text>
<text x="216.9" y="49.8">10</text>
<text x="218" y="52.3">9</text>
<text x="210.1" y="54.9">5</text>
<text x="210.1" y="57.4">6</text>
<text x="218" y="54.9">8</text>
<text x="218" y="57.4">7</text>
<text x="48.8" y="66.3">13</text>
<text x="49.9" y="68.8">4</text>
<text x="49.9" y="71.4">3</text>
<text x="54.9" y="67.6">OTC</text>
<text x="54.9" y="70.1">DTC</text>
<text x="63.2" y="67.6">VREF</text>
<text x="72.9" y="66.3">14</text>
<text x="48.8" y="76.5">16</text>
<text x="54.9" y="72.7">FB</text>
<text x="54.9" y="77.7">2IN+</text>
<text x="66.5" y="75.2">C1</text>
<text x="66.5" y="77.7">E1</text>
<text x="72.9" y="76.5">9</text>
<text x="72.9" y="73.9">8</text>
<text x="4" y="82.8">B</text>
<text x="48.8" y="79">15</text>
<text x="54.9" y="80.3">2IN-</text>
<text x="66.5" y="82.8">E2</text>
<text x="72.9" y="81.5">10</text>
<text x="291.4" y="82.8">B</text>
<text x="49.9" y="84.1">1</text>
<text x="49.9" y="86.6">2</text>
<text x="54.9" y="85.4">1IN+</text>
<text x="54.9" y="87.9">1IN-</text>
<text x="66.5" y="85.4">C2</text>
<text x="72.9" y="84.1">11</text>
<text x="49.9" y="91.7">6</text>
<text x="49.9" y="94.2">5</text>
<text x="54.9" y="93">RT</text>
<text x="54.9" y="95.5">CT</text>
<text x="64.1" y="95.5">GND</text>
<text x="64.3" y="93">VCC</text>
<text x="72.9" y="94.2">7</text>
<text x="72.9" y="91.7">12</text>
<text x="4" y="131.2">C</text>
<text x="291.4" y="131.2">C</text>
<text x="3.9" y="179.5">D</text>
<text x="291.4" y="179.5">D</text>
<text x="38.2" y="199.8">1</text>
<text x="111.3" y="199.8">2</text>
<text x="184.5" y="199.8">3</text>
<text x="257.6" y="199.8">4</text>
</g>
<g font-size="2.3" fill="#0e0e0e">
<text x="60.7" y="23">FH1</text>
<text x="73.4" y="23">FH2</text>
<text x="98.9" y="23">R1</text>
<text x="122.8" y="23.6">VD1</text>
<text x="58.2" y="25.6">ZH266</text>
<text x="73.4" y="25.6">ZH266</text>
<text x="98.9" y="25.6">10R</text>
<text x="121.2" y="25.8">1N4007</text>
<text x="131.1" y="25.8">R2</text>
<text x="131.1" y="27.9">150k</text>
<text x="143.4" y="26.9">220uF</text>
<text x="143.7" y="24.3">C1</text>
<text x="85.9" y="30.7">C3</text>
<text x="85.9" y="32.9">1nF</text>
<text x="85.9" y="36">C5</text>
<text x="120.5" y="31.2">VD2</text>
<text x="120.5" y="33.7">1N4007</text>
<text x="153.6" y="32.7">1uF</text>
<text x="153.8" y="30.2">C2</text>
<text x="196.6" y="31.9">R3</text>
<text x="196.6" y="34.5">100</text>
<text x="85.7" y="38.3">1nF</text>
<text x="121" y="40.8">1N4007</text>
<text x="122.5" y="38.5">VD3</text>
<text x="130.9" y="41.1">150k</text>
<text x="131.1" y="39">R4</text>
<text x="143.4" y="39">220uF</text>
<text x="143.9" y="36.5">C4</text>
<text x="150.3" y="41.8">VD4</text>
<text x="166" y="39.6">R5</text>
<text x="177.5" y="39.6">VT1</text>
<text x="197.9" y="40.8">C6</text>
<text x="208.3" y="40.8">T1</text>
<text x="120.7" y="43.1">VD5</text>
<text x="120.7" y="45.7">1N4007</text>
<text x="148.8" y="44.5">1N4148</text>
<text x="159.7" y="42.1">R6</text>
<text x="159.9" y="44.5">39</text>
<text x="166" y="42.1">220k</text>
<text x="173.4" y="42.1">ST13007</text>
<text x="197.9" y="43.1">1nF</text>
<text x="104" y="53.6">R9</text>
<text x="125.6" y="48.5">TR1</text>
<text x="152.8" y="50.8">C7</text>
<text x="158.9" y="50.6">1uF</text>
<text x="166.8" y="52.6">2R2</text>
<text x="167.3" y="50.1">R8</text>
<text x="173.7" y="49.8">R7</text>
<text x="173.7" y="52.3">2k7</text>
<text x="188.4" y="53.1">FR107</text>
<text x="189.9" y="50.6">VD6</text>
<text x="238.3" y="51.8">MBR20150CT</text>
<text x="247.5" y="48.8">VD7</text>
<text x="254.8" y="53.9">7.5uH</text>
<text x="256.6" y="51.6">L1</text>
<text x="34.5" y="60">R12</text>
<text x="96.1" y="57.2">VD8</text>
<text x="104" y="56.1">1k5</text>
<text x="34.5" y="62.5">4k7</text>
<text x="53.1" y="63.8">U1</text>
<text x="60.7" y="63.8">TL494IN</text>
<text x="96.1" y="62.8">1N4148</text>
<text x="117.7" y="61.7">R10</text>
<text x="117.9" y="64">1k5</text>
<text x="152.3" y="63.8">VD9</text>
<text x="159.4" y="65.3">R13</text>
<text x="166" y="62.5">R11</text>
<text x="166" y="65">220k</text>
<text x="172.6" y="63.8">ST13007</text>
<text x="175.2" y="61.2">VT2</text>
<text x="208.3" y="61.2">ETD34_2</text>
<text x="258.1" y="60.7">R30</text>
<text x="259.7" y="63.3">1k</text>
<text x="272.4" y="61.5">C8</text>
<text x="272.4" y="64">1000uF</text>
<text x="20.5" y="71.4">C1010nF</text>
<text x="31" y="68.8">C11</text>
<text x="35.3" y="68.8">10nF</text>
<text x="90" y="70.4">R14</text>
<text x="103.7" y="69.9">VD11</text>
<text x="125.6" y="70.1">TM1904</text>
<text x="149.8" y="66.3">1N4148</text>
<text x="160.2" y="67.6">39</text>
<text x="188.6" y="66.3">VD10</text>
<text x="188.6" y="68.6">FR107</text>
<text x="239.3" y="68.1">C9</text>
<text x="239.3" y="70.4">1nF</text>
<text x="15.7" y="72.2">R15</text>
<text x="90" y="74.9">22k</text>
<text x="103.7" y="75.5">1N4148</text>
<text x="153.1" y="73.4">C12</text>
<text x="158.9" y="73.4">1uF</text>
<text x="166.8" y="75.5">2R2</text>
<text x="167.3" y="72.9">R17</text>
<text x="175.2" y="73.9">R18</text>
<text x="175.2" y="76.5">2k7</text>
<text x="244.9" y="72.7">R16</text>
<text x="244.9" y="75.2">15</text>
<text x="15.7" y="79.5">12k</text>
<text x="25.3" y="81.5">10uF</text>
<text x="25.6" y="79.5">C13</text>
<text x="30.2" y="82.8">R19</text>
<text x="92.8" y="78.2">C14</text>
<text x="93" y="80.5">1uF</text>
<text x="30.2" y="85.4">4k7</text>
<text x="140.9" y="85.6">R22</text>
<text x="167.6" y="89.2">VD13</text>
<text x="167.6" y="84.1">VD12</text>
<text x="167.6" y="86.6">FR107</text>
<text x="27.1" y="90.2">R21</text>
<text x="27.1" y="92.5">4k7</text>
<text x="30.5" y="95.8">C15</text>
<text x="36.3" y="90.4">R20</text>
<text x="36.3" y="93">33k</text>
<text x="44.2" y="95">R23</text>
<text x="134.8" y="95.9" transform="rotate(-90 134.8 95.9)">47uF</text>
<text x="137.8" y="91.7">+</text>
<text x="140.9" y="95.4" transform="rotate(-90 140.9 95.4)">C16</text>
<text x="140.9" y="90.2">22</text>
<text x="147.5" y="95.9" transform="rotate(-90 147.5 95.9)">47uF</text>
<text x="150.5" y="91.7">+</text>
<text x="153.6" y="95.4" transform="rotate(-90 153.6 95.4)">C17</text>
<text x="167.6" y="91.7">FR107</text>
<text x="30" y="100.1">10nF</text>
<text x="43.9" y="97">16k</text>
<text x="49.8" y="100.3">C18</text>
<text x="97.4" y="98.1">R24</text>
<text x="97.4" y="100.6">3k9</text>
<text x="103" y="98.8">2SC945</text>
<text x="105.7" y="96.5">VT3</text>
<text x="49.8" y="102.9">1nF</text>
<text x="113.1" y="106.8">VD14</text>
<text x="89.7" y="113.4">R26</text>
<text x="97.6" y="110.8">R28</text>
<text x="97.6" y="113.4">1k5</text>
<text x="113.1" y="109.3">1N4148</text>
<text x="61.7" y="118.5">R25</text>
<text x="89.7" y="115.9">3k9</text>
<text x="61.7" y="121">30k</text>
<text x="107.3" y="124.6">VT4</text>
<text x="123.3" y="122">VD15</text>
<text x="123.3" y="124.6">1N4148</text>
<text x="89.7" y="126.1">R29</text>
<text x="89.7" y="128.6">1k5</text>
<text x="107.5" y="126.8">2SC945</text>
<text x="61.7" y="133.7">R27</text>
<text x="61.7" y="136.2">4k7</text>
<text x="101.4" y="137.5">C19</text>
<text x="123.3" y="132.2">VD16</text>
<text x="123.3" y="134.7">1N4148</text>
<text x="101.4" y="140.1">1uF</text>
<text x="123.3" y="139.8">VD17</text>
<text x="123.3" y="142.3">1N4148</text>
</g>
<g font-size="2.3" fill="#262626">
<text x="53.1" y="30.7">AC1</text>
<text x="53.1" y="33.2">AC2</text>
<text x="68" y="34.5">GND</text>
<text x="82" y="60">TL_VCC</text>
<text x="272.4" y="57.4">+24V</text>
<text x="22.2" y="65">GND</text>
<text x="228.7" y="66.3">GND</text>
<text x="266.9" y="73.9">GND</text>
<text x="42.9" y="84.1">1IN+</text>
<text x="96.4" y="86.6">GND</text>
<text x="122.8" y="87.9">TL_VCC</text>
<text x="20.1" y="94.2">GND</text>
<text x="91.9" y="91.7">TL_VCC</text>
<text x="73.5" y="101.9">GND</text>
<text x="61.7" y="105.8">TL_VCC</text>
<text x="84.3" y="107">TL_VCC</text>
<text x="134.5" y="104.5">GND</text>
<text x="147.2" y="104.5">GND</text>
<text x="45.5" y="109.6">GND</text>
<text x="58.1" y="112.1">+24V</text>
<text x="63.2" y="124.8">1IN+</text>
<text x="86.2" y="140.1">GND</text>
<text x="58.3" y="145.1">GND</text>
<text x="104.1" y="150.2">GND</text>
</g>
<g font-size="2.1" fill="#4c4c4c">
<text x="135.8" y="120.9">Control transformer</text>
<text x="165.8" y="123.5">9</text>
<text x="179.6" y="126">V</text>
<text x="188.9" y="123.5">4</text>
<text x="204.4" y="120.7">Power transformer (24V)</text>
<text x="258.8" y="126">11</text>
<text x="259.8" y="120.9">7</text>
<text x="269.4" y="123.5">V</text>
<text x="151.2" y="131.9" transform="rotate(-90 151.2 131.9)">pair</text>
<text x="164.7" y="130.8">10</text>
<text x="174.9" y="127">II</text>
<text x="188.6" y="128.3">5</text>
<text x="188.9" y="130.8">4</text>
<text x="204.1" y="128.5">12</text>
<text x="235.5" y="128.5">1</text>
<text x="268.7" y="129.8">III</text>
<text x="280.2" y="131.1">4</text>
<text x="165.8" y="135.9">6</text>
<text x="174.5" y="133.4">VI</text>
<text x="179.3" y="134.9">IV</text>
<text x="203.9" y="133.4">11</text>
<text x="235.5" y="133.4">2</text>
<text x="258.8" y="136.2">10</text>
<text x="259.8" y="133.6">9</text>
<text x="270.7" y="133.6">VI</text>
<text x="280.5" y="136.2">3</text>
<text x="165.8" y="138.7">7</text>
<text x="174.9" y="142.3">III</text>
<text x="180" y="142.3">I</text>
<text x="188.6" y="138.4">3</text>
<text x="204.4" y="139">10</text>
<text x="204.9" y="143.8">9</text>
<text x="235.2" y="143.5">4</text>
<text x="235.5" y="138.7">3</text>
<text x="245.4" y="141.5" transform="rotate(-90 245.4 141.5)">II pair (24V)</text>
<text x="250.4" y="143" transform="rotate(-90 250.4 143)">I pair (12V)</text>
<text x="258.8" y="143.5">12</text>
<text x="269.1" y="139.7">II</text>
<text x="271.6" y="138.7">I</text>
<text x="280.2" y="141">2</text>
<text x="165.8" y="146.3">8</text>
<text x="188.9" y="146.1">2</text>
<text x="204.9" y="148.9">8</text>
<text x="235.5" y="148.9">5</text>
<text x="259.6" y="148.9">8</text>
<text x="268.9" y="146.1">IV</text>
<text x="204.9" y="154">7</text>
<text x="235.7" y="154">6</text>
<text x="143.1" y="159.1">10</text>
<text x="174.4" y="159.1">1</text>
<text x="217.8" y="160.4">bottom view</text>
<text x="143.8" y="163.9">9</text>
<text x="174.4" y="163.9">2</text>
<text x="181.4" y="164.4">I - 27 turns</text>
<text x="181.9" y="167">II - 9 turns</text>
<text x="143.8" y="169.3">8</text>
<text x="174.4" y="169.3">3</text>
<text x="180.2" y="172.1">IV - 27 turns</text>
<text x="181.4" y="169.5">III - 9 turns</text>
<text x="143.8" y="179.4">6</text>
<text x="143.8" y="174.3">7</text>
<text x="174.2" y="174.1">4</text>
<text x="174.4" y="179.4">5</text>
<text x="181.2" y="177.1">VI - 2 turns</text>
<text x="181.7" y="174.6">V - 5 turns</text>
<text x="155.8" y="186.3">bottom view</text>
</g>
<g font-size="2.1">
<text x="204.4" y="170.5">Winding No.</text>
<text x="210.3" y="173.1">I</text>
<text x="217.8" y="170.5">Turns</text>
<text x="218.9" y="173.1">20</text>
<text x="225.2" y="170.5">Wire diameter</text>
<text x="240" y="170.5">Wire length</text>
<text x="209.2" y="178.2">III</text>
<text x="209.7" y="175.6">II</text>
<text x="220" y="175.6">7</text>
<text x="220" y="178.2">7</text>
<text x="243.2" y="175.6">580</text>
<text x="243.2" y="178.2">580</text>
<text x="209.1" y="180.7">IV</text>
<text x="209.1" y="185.8">VI</text>
<text x="209.6" y="183.2">V</text>
<text x="218.9" y="185.8">20</text>
<text x="220" y="180.7">7</text>
<text x="220" y="183.2">7</text>
<text x="243.2" y="180.7">580</text>
<text x="243.2" y="183.2">580</text>
</g>
<g font-size="1.1" fill="#0e0e0e">
<text x="137.4" y="28.2" transform="rotate(-90 137.4 28.2)">1%</text>
<text x="195.9" y="33.3" transform="rotate(-90 195.9 33.3)">5%</text>
<text x="137.4" y="40.9" transform="rotate(-90 137.4 40.9)">1%</text>
<text x="165.4" y="40.9" transform="rotate(-90 165.4 40.9)">1%</text>
<text x="160.4" y="46.8">1%</text>
<text x="168" y="46.8">1%</text>
<text x="173.1" y="51.1" transform="rotate(-90 173.1 51.1)">1%</text>
<text x="104.4" y="59.5">1%</text>
<text x="35.7" y="64.6">1%</text>
<text x="165.4" y="63.8" transform="rotate(-90 165.4 63.8)">1%</text>
<text x="264.7" y="61.2" transform="rotate(-90 264.7 61.2)">5%</text>
<text x="117.1" y="66.3" transform="rotate(-90 117.1 66.3)">1%</text>
<text x="160.4" y="69.7">1%</text>
<text x="168" y="69.7">1%</text>
<text x="20.4" y="76.6" transform="rotate(-90 20.4 76.6)">1%</text>
<text x="91.7" y="72.2">1%</text>
<text x="173.1" y="74" transform="rotate(-90 173.1 74)">1%</text>
<text x="244.3" y="74" transform="rotate(-90 244.3 74)">1%</text>
<text x="28.1" y="87.6">1%</text>
<text x="35.6" y="84.2" transform="rotate(-90 35.6 84.2)">1%</text>
<text x="142.6" y="87.6">1%</text>
<text x="35.6" y="91.8" transform="rotate(-90 35.6 91.8)">1%</text>
<text x="43.3" y="99.4" transform="rotate(-90 43.3 99.4)">1%</text>
<text x="96.7" y="99.4" transform="rotate(-90 96.7 99.4)">1%</text>
<text x="96.7" y="112.1" transform="rotate(-90 96.7 112.1)">1%</text>
<text x="61.1" y="119.7" transform="rotate(-90 61.1 119.7)">1%</text>
<text x="89.1" y="114.7" transform="rotate(-90 89.1 114.7)">1%</text>
<text x="89.1" y="127.4" transform="rotate(-90 89.1 127.4)">1%</text>
<text x="61.1" y="135.1" transform="rotate(-90 61.1 135.1)">1%</text>
</g>
</svg>
